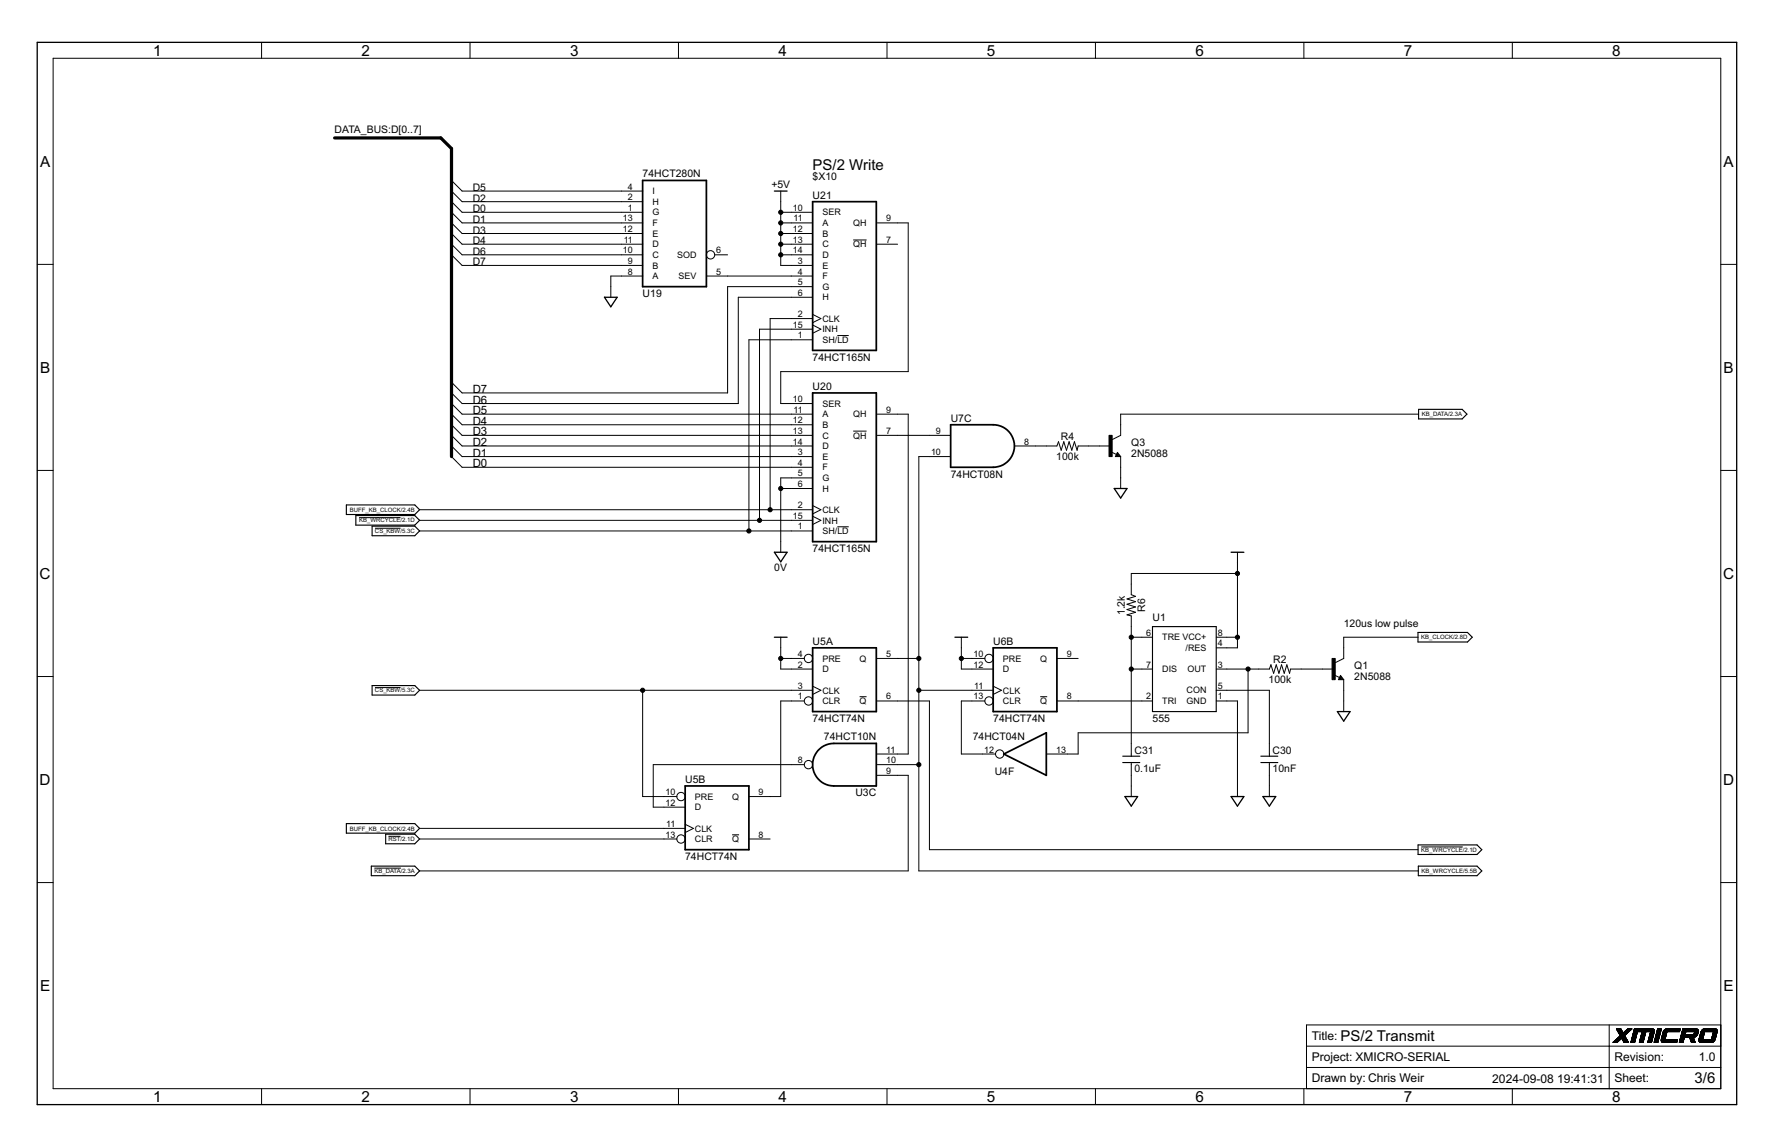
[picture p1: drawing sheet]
<svg xmlns="http://www.w3.org/2000/svg" width="432mm" height="279mm" viewBox="0 0 432 279" stroke-linecap="round" stroke-linejoin="round" font-family="sans-serif">
<g fill="none" stroke="#000" stroke-width=".24">
<path d="M12.9 14.2h405.9v250.8h-405.9zM63.7 10.3v3.9M114.4 10.3v3.9M165.1 10.3v3.9M215.9 10.3v3.9M266.6 10.3v3.9M317.4 10.3v3.9M368.1 10.3v3.9M109.9 49.1l2.6 2.6h43.9M109.9 46.5l2.6 2.6h43.9M109.9 43.9l2.6 2.6h43.9M109.9 59.4l2.6 2.6h43.9"/>
<path d="M109.9 56.8l2.6 2.6h43.9M109.9 54.3l2.6 2.5h43.9M109.9 51.7l2.6 2.6h43.9M190 51.7h7.8M190 46.5v18.1h7.8M190 59.4h7.8M190 56.8h7.8M190 54.3h7.8M207.7 58.4h3.2M213.3 59.4h5.2M213.3 54.3h7.8v36.1h-31.1v7.8h7.8M9.1 64.3h3.8"/>
<path d="M109.9 62l2.6 2.6h43.9M156.4 67.2h-7.7v5.1M171.9 67.2h25.9M173.9 62h3.2M190 62h7.8M197.8 76.5l2 1-2 1M197.8 77.5h-10.3v46.6M197.8 69.8h-20.7v25.8h-64.6l-2.6-2.6M197.8 72.3h-18.1v25.9h-67.2l-2.6-2.6M197.8 79.1l2 1-2 1M418.8 64.3h3.9M109.9 98.2l2.6 2.6h85.3"/>
<path d="M197.8 82.7h-15.5v46.5M197.8 80.1h-12.9v46.5M203.8 81.7h2.8M9.1 114.5h3.8M109.9 108.5l2.6 2.6h85.3M109.9 106l2.6 2.5h85.3M109.9 111.1l2.6 2.6h85.3M109.9 103.4l2.6 2.6h85.3M109.9 100.8l2.6 2.6h85.3M190 118.9h7.8M197.8 116.3h-7.8v18.1M207.7 104.9h3.2"/>
<path d="M213.3 106h18.1M213.3 100.8h7.8v82.7h-7.8M231.4 111.1h-7.8v100.9h121.6M246.9 108.5h10.4l.3-1 .7 2.1 .6-2.1 .7 2.1 .6-2.1 .7 2.1 .6-2.1 .7 2.1 .2-1.1h7.8M270.5 110l1.3 .6M272 110.1l.8 1h-1.3zM272.8 111.1v7.8M345.2 100.8h-72.4v5.2l-2.1 1M418.8 114.5h3.9M87.4 126h10.1M91.3 128.6h6.2M102.1 129.2h95.7"/>
<path d="M102.1 124.1h95.7M102.1 126.6h95.7M197.8 123l2 1.1-2 1M197.8 125.6l2 1-2 1.1M203.8 128.2h2.8M301.2 139.6h-25.8v5.1l1 .4-2.1 .7 2.1 .6-2.1 .7 2.1 .6-2.1 .7 2.1 .6-2.1 .6 1.1 .3v34.1M301.2 134.4v23.3h-5.2M190 155.1v7.7h7.8M234 155.1v7.7h7.7M275.4 155.1h5.1M296 155.1h5.2M345.2 155.1h-18.1v5.2l-2.1 1"/>
<path d="M9.1 164.7h3.8M91.3 167.3h6.2M102.1 168h95.7M156.4 168v25.9h8.4M190 160.3h5.8M195.8 170.6h-5.8v23.3h-7.7M197.8 167l2 1-2 1M209.2 169.6h1.7M213.3 170.6h12.9v36.2h119M213.3 160.3h10.3M223.6 168h18.1M234 160.3h5.7"/>
<path d="M239.7 170.6h-5.7v12.9h8.3M241.7 167l2.1 1-2.1 1M253.2 169.6h1.7M257.3 170.6h23.2M257.3 160.3h5.1M275.4 162.8h5.1M296 162.8h13l.4-1 .6 2.1 .6-2.1 .7 2.1 .6-2.1 .7 2.1 .6-2.1 .7 2.1 .2-1.1h10.4M296 170.6h5.2v23.3M296 168h13v16M303.8 162.8v15.6h-41.4v5.1h-7.7M324.8 164.3l1.3 .6M326.3 164.4l.8 1h-1.3z"/>
<path d="M327.1 165.4v7.8M418.8 164.7h3.9M195.8 186.1h-36.8v10.3h7.8M213.3 188.7h7.8v23.3h-119M213.3 186.1h10.3M275.4 185.6v8.3M309 185.6v8.3M9.1 214.8h3.8M91.1 211.3h6.5M94.6 203.5h2.9M102.1 204.2h62.7M102.1 201.6h64.7"/>
<path d="M166.8 200.6l2 1-2 1M178.2 203.2h1.7M182.3 204.2h5.2M345.9 206.1h10.1M418.8 214.8h3.9M318 254.6h100.8M318 259.8h100.8M391.7 249.4v15.6M393.5 250.4l1 .1M393.5 250.5h1.1M393.6 250.6h1M393.6 250.6l1.1 .1"/>
<path d="M393.6 250.7h1.1M393.6 250.7l1.1 .1M393.7 252.7h2.1M393.7 250.8h1.1M393.7 253.6h-1M393.7 250.9h1.1M393.7 250.9l1.1 .1M393.8 253.6h-1.1M393.8 251h1.1M393.8 252.6h1.9M393.8 251.1h1.1M393.8 253.5h-1"/>
<path d="M393.9 252.6h1.8M393.9 251.1h1M393.9 251.2h1M393.9 253.4l-1 .1M393.9 251.2l1.1 .1M393.9 252.5h1.8M394 251.3h1M394 253.4h-1.1M394 251.4h1.1M394 252.4h1.6M394 251.4h2.1M394 253.3h-1"/>
<path d="M394.1 251.5h1.9M394.1 252.4h1.5M394.1 253.2l-1 .1M394.1 252.3h1.5M394.2 253.2h-1.1M394.2 251.7h1.6M394.2 252.2h1.3M394.2 251.8h1.5M394.3 253.1l-1.1 .1M394.3 253.1h-1M394.3 252.2h1.2M394.3 251.9h1.3"/>
<path d="M394.3 252h1.2M394.4 253h-1.1M394.4 252.1h1.1M394.4 252.1l-1.8 1.6h1.1M394.4 252.9l-1 .1M394.5 252.9h-1M394.6 252.8l-1 .1M394.6 252.8h-1M394.8 252.8h1M394.8 252.8l1.1 .1M394.9 252.9h1M394.9 252.9l1.1 .1"/>
<path d="M394.9 253h1.1M395 253.1h1M395 253.2h1.1M395.1 253.2l1 .1M395.1 253.3h1.1M395.1 253.4h1.1M395.2 253.4l1 .1M395.2 253.5h1.1M395.2 253.6h1.1M395.4 252.1l1 1.6h-1.1l-.6-1-1.1 1M395.4 252.1l1.8-1.7h-1l-1.1 1.1-.6-1.1h-1.1l1 1.7M395.4 252l-1 .1"/>
<path d="M395.6 251.8l-1.3 .1M395.9 251.7h-1.7M395.9 251.6h-1.8M396 251.5l-1.9 .1M396.2 251.4h-1.1M396.2 251.3h-1M396.3 251.2l-1 .1M396.4 251.2h-1.1M396.4 251.1h-1M396.5 251.1h-1M396.6 251h-1.1M396.6 250.9l-1 .1"/>
<path d="M396.7 250.9h-1M396.8 250.8h-1.1M396.9 250.7l-1.1 .1M396.9 250.7h-1M397 250.6l-1.1 .1M397 253.6h.9M397 250.6h-1M397 253.4h1M397.1 253.3h.9M397.1 253.2h.9M397.1 250.5h-1.1M397.1 253.1h.9"/>
<path d="M397.2 252.9h.9M397.2 250.4l-1.1 .1M397.2 252.8h.9M397.3 252.6h.9M397.3 252.4h.9M397.3 252.3h.9M397.4 252.2h.9M397.4 252.1h.9M397.4 251.9h.9M397.4 251.8h1M397.5 251.7h.9M397.5 251.6h.9"/>
<path d="M397.5 251.5h.9M397.6 251.4h.9M397.6 251.2h.9M397.6 251.1h.9M397.7 251h5M397.7 250.9h5M397.7 250.8h5M397.7 250.7h4.9M397.8 250.6h4.8M397.8 250.5h4.7M397.8 250.4l4.7 .1M397.9 253.6h-.9"/>
<path d="M397.9 253.5h-.9M398 253.4l-1 .1M398 253.2h-.9M398 253.1l-.9 .1M398.1 253h-.9M398.1 252.9l-.9 .1M398.1 252.8h-.9M398.1 252.7h-.9M398.2 252.6l-1 .1M398.2 252.5l-.9 .1M398.2 252.5h-.9M398.3 252.3h-1"/>
<path d="M398.3 252.2h-1M398.3 252l-.9 .1M398.3 252h-.9M398.4 251.8h-.9M398.4 251.7l-.9 .1M398.4 251.5l-.9 .1M398.5 251.3h-.9M398.5 251.2l-.9 .1M398.5 251.1l-.6 2.6M399.1 253.6h.9M399.1 253.5h.9M399.1 253.3h.9"/>
<path d="M399.2 253.1h.9M399.2 253h.9M399.2 252.9h1M399.3 252.8h.9M399.3 252.6h.9M399.4 252.4h.9M399.4 252.3h.9M399.5 252.1h.8M399.5 251.9h.9M399.5 251.8h.9M399.6 251.6h.9M399.6 251.4h.9"/>
<path d="M399.7 251.1l-.7 2.6h.9l.7-2.6M399.7 251.1h.9M400 253.6h-.9M400 253.4l-.9 .1M400 253.4h-.9M400.1 253.2h-.9M400.1 253.1h-.9M400.1 252.9l-.9 .1M400.2 252.9h-1M400.2 252.7h-.9M400.2 252.6h-.9M400.2 252.5l-.9 .1"/>
<path d="M400.3 252.5h-.9M400.3 252.4h-.9M400.3 252.2h-.9M400.3 252.1l-.9 .1M400.4 252.1h-.9M400.4 252h-.9M400.5 251.7l-1 .1M400.5 251.7h-.9M400.5 251.6h-.9M400.5 251.5h-.9M400.6 251.3h-1M400.6 251.2l-.9 .1"/>
<path d="M400.6 251.2h-.9M401.1 253.6h.9M401.2 253.4h.9M401.2 253.3h.9M401.2 253.1h.9M401.3 253.1h.8M401.3 252.9h.9M401.3 252.8h.9M401.4 252.6h.9M401.4 252.4h.9M401.4 252.3h.9M401.5 252.1h.9"/>
<path d="M401.5 252h.9M401.6 251.9h.8M401.6 251.8h.9M401.6 251.7h.9M401.6 251.6h.9M401.7 251.5h.8M401.7 251.4h.9M401.7 251.2h.9M401.8 251.1l-.7 2.6h.9l.6-2.5M401.8 251.1h.8M402 253.6h-.9M402 253.5h-.9"/>
<path d="M402.1 253.4h-.9M402.1 253.2l-.9 .1M402.1 253.2h-.9M402.2 253h-.9M402.2 252.9l-.9 .1M402.2 252.8h-.9M402.3 252.7h-1M402.3 250.4h.1M402.3 252.5h-.9M402.4 252.3h-1M402.4 250.4h-4.6l-.8 3.3h.9M402.4 252.2h-.9"/>
<path d="M402.4 250.4l.1 .1M402.4 252l-.9 .1M402.5 250.5h.1M402.5 251.8h-.9M402.5 251.7h-.9M402.5 250.5l.1 .1M402.5 251.5l-.9 .1M402.6 251.4h-.9M402.6 250.6v.1M402.6 251.3h-.9M402.6 251.2h-.9M402.6 250.7l.1 .1"/>
<path d="M402.7 253.6h.8M402.7 253.6h.9M402.7 251.1h-5.1M402.7 250.8v.2M402.7 251l-.1 .2M402.7 253.4h.9M402.8 253.1h.9M402.8 252.9h.9M402.9 252.7h.9M402.9 252.6h.9M402.9 252.5h.9M402.9 252.4h1"/>
<path d="M403 252.2h.9M403.1 252h.8M403.1 252h.9M403.1 251.9h.9M403.1 251.7h.9M403.1 251.7h1M403.2 251.5h.9M403.3 251.2h.9M403.3 251.1h.9M403.3 251h.9M403.4 250.8h.9M403.4 250.7h.9"/>
<path d="M403.4 250.6h.9M403.4 250.5h.9M403.5 253.7h-.9l.9-3.3h.9l-.9 3.3M403.6 253.5h-.9M403.6 253.3h-.9M403.7 253.2h-.9M403.7 253h-.9M403.8 252.8l-1 .1M403.8 252.8h-.9M403.8 252.5h-.9M403.9 252.3l-.9 .1M403.9 252.3h-.9"/>
<path d="M403.9 252.1h-.9M404 251.9h-.9M404 251.8h-.9M404.1 251.6h-.9M404.1 251.4l-.9 .1M404.1 251.4h-.9M404.2 251.3h-1M404.2 251.1h-.9M404.2 251h-.9M404.3 250.9h-.9M404.3 250.6l-.9 .1M404.3 253.2h3.9"/>
<path d="M404.3 253.1h4M404.3 253.3l.1 .2M404.3 253.2v.1M404.4 253h3.9l-.2 .7h-3.5M404.4 253.4h3.8M404.4 250.5h-.9M404.4 252.9l-.1 .3M404.4 252.8h.9M404.4 253.5h3.8M404.4 252.7h.9M404.4 253.5l.2 .2M404.5 252.6h.9"/>
<path d="M404.5 253.6h3.7M404.5 252.5h.9M404.5 252.3h.9M404.6 252.1h.9M404.6 253.7h.1M404.6 251.9h1M404.7 251.8h.9M404.7 251.6h.9M404.7 251.4h1M404.8 251.4h.9M404.8 251.2l-.4 1.7M404.8 251.1h.9"/>
<path d="M404.9 251.1l-.1 .1M404.9 251h3.9M404.9 250.9v.2M405 250.8h3.9M405 250.8l-.1 .1M405.2 250.7h3.7M405.2 250.6l-.2 .2M405.2 250.6h3.7M405.3 253h-.9M405.3 252.9h-.9M405.3 252.8l-.9 .1M405.4 252.6l-.9 .1"/>
<path d="M405.4 252.5h-.9M405.4 252.4h-.9M405.5 252.2h-.9M405.5 252.1l-.9 .1M405.5 250.4h3.5l-.2 .7h-3.9M405.5 252l-.9 .1M405.5 252h-.9M405.6 251.9h-1M405.6 250.4l-.4 .2M405.6 251.7l-.9 .1M405.6 251.7h-.9M405.6 251.5l-.9 .1"/>
<path d="M405.7 251.5h-1M405.7 251.3h-.9M405.7 251.2l-.9 .1M405.7 251.2h-.9M405.7 251.1l-.4 1.9M408.2 253.3h-3.8M408.2 253.2l-3.9 .1M408.3 253.1h-3.9M408.8 253.6h.9M408.8 253.5h.9M408.9 250.9h-4M408.9 253.2h.9"/>
<path d="M408.9 250.8h-3.9M408.9 250.7h-3.8M408.9 253h.9M408.9 253h1M408.9 250.5h-3.6M409 250.4l-3.6 .1M409 252.8h.9M409 252.7h.9M409.1 252.5h.9M409.3 251.8h3.9M409.3 251.6h.9M409.3 251.4h1"/>
<path d="M409.4 251.4h.9M409.4 251.2h.9M409.4 251.1h.9M409.4 251.1h4M409.5 250.8h3.9M409.5 250.7l3.9 .1M409.5 250.7h3.8M409.6 250.6l3.7 .1M409.6 250.6h3.7M409.6 250.5h3.6M409.6 250.5h3.5M409.6 250.4l-.9 3.3h1l.3-1.2"/>
<path d="M409.6 250.4h3.4M409.6 250.4l.7 .7-.1 .7M409.7 253.6h-.9M409.7 253.4h-.9M409.8 253.3h-.9M409.8 253.1l-.9 .1M409.8 253.1h-.9M409.9 252.9h-.9M409.9 252.8h-.9M409.9 252.6l-.9 .1M410 252.6h-1M410.2 251.7l-.9 .1"/>
<path d="M410.2 251.7h-.9M410.2 251.5l-.9 .1M410.3 251.5h-1M410.3 251.3h-.9M410.3 251.2h-.9M411.3 252.5l.9 .1M411.3 252.6h.9M411.4 252.7h.8M411.4 252.8h.9M411.4 252.8l.9 .1M411.4 252.9h.9M411.4 252.9l.9 .1"/>
<path d="M411.5 253h.9M411.5 253.1h.9M411.5 253.1l.9 .1M411.5 253.2h.9M411.5 253.2l1 .1M411.6 253.3h.9M411.6 253.4h.9M411.6 253.5h.9M411.6 253.6h1M411.7 253.6h.9M412.3 251.7h.9M412.3 251.6h.9"/>
<path d="M412.4 252.5h-3.3M412.4 251.4h.9M412.4 251.3h.9M412.5 251.1h.9M412.5 251.1l-.2 .7M412.6 252.4h-3.5M412.7 252.3l-.5 .2 .4 1.2h-.9l-.4-1.2M412.7 252.3l-3.6 .1M412.8 252.3h-3.7M412.9 252.2h-3.7M412.9 252.1l-3.7 .1M412.9 252.1h-3.7"/>
<path d="M412.9 250.4l.2 .1M413 252l-3.8 .1M413 252l-.3 .3M413 252h-3.8M413.1 251.9h-3.9M413.1 250.5l.3 .3M413.2 251.8l-.2 .2M413.2 251.7l-.9 .1M413.2 251.7v.1M413.2 251.6v.1M413.3 251.5l-.9 .1M413.3 251.5h-.9"/>
<path d="M413.3 251.2l-.9 .1M413.4 251.2h-.9M413.4 250.8v.1M413.4 251h-4M413.4 250.9l-3.9 .1M413.4 250.9h-3.9M413.4 250.9v.1M413.4 251l-.2 .6M413.5 253.3h3.8M413.5 253.1h3.9M413.5 253h3.9M413.5 253v.2"/>
<path d="M413.5 253.2l.1 .1M413.6 253.4h3.6M413.6 252.9l-.1 .1M413.6 253.3v.1M413.6 252.8h.9M413.6 253.4l.1 .2M413.6 253.5h3.5M413.6 253.6h3.4M413.6 252.6h.9M413.7 253.6l.1 .1M413.7 253.6h3.3M413.7 252.3h.9"/>
<path d="M413.8 253.7h3.1M413.8 252.1h.9M413.9 251.8h.8M413.9 251.8h.9M413.9 251.6h.9M413.9 251.5h.9M414 251.3h.9M414 251.2h.9M414 251.2l-.4 1.7M414 251.1h.9M414.1 250.9h3.9M414.2 250.9l-.2 .3"/>
<path d="M414.2 250.8h3.8M414.3 250.7h3.6M414.4 250.6h3.5M414.4 252.9l-.9 .1M414.5 252.9h-.9M414.5 250.5h3.4M414.5 250.5l-.3 .4M414.5 252.7h-.9M414.5 252.6h-.9M414.5 250.5h3.3M414.6 252.5h-.9M414.6 252.4h-.9"/>
<path d="M414.6 250.5h-.1M414.6 252.2h-.9M414.7 252.2h-1M414.7 252h-.9M414.7 250.4h3M414.7 251.9h-.9M414.7 250.4l-.1 .1M414.7 251.8l-.9 .1M414.8 251.7h-.9M414.8 251.5h-.9M414.8 251.4l-.9 .1M414.9 251.4h-.9"/>
<path d="M414.9 250.4h-.2M414.9 251.2h-.9M415 250.4l-.6 2.6M416.6 252.9h.9M416.6 252.8h.9M416.7 252.6h.9M416.7 252.5h.9M416.8 252.3h.8M416.8 252.3h.9M416.8 252.1h.9M416.8 253.7h-.1M416.9 251.8h.9"/>
<path d="M416.9 251.6h.9M417 251.4h.9M417 253.6l-.2 .1M417 251.3h.9M417.1 251.1h.9M417.1 251.1l-.5 1.9M417.1 253.5l-.1 .1M417.2 253.4l-.1 .1M417.3 253.2l-3.8 .1M417.4 253.2h-3.9M417.4 253.1l-3.9 .1M417.4 253.1l-.2 .3"/>
<path d="M417.5 252.9l-.9 .1M417.5 252.9l-.1 .2M417.5 252.9h-.9M417.5 250.4h.2M417.6 252.7h-1M417.6 252.6h-.9M417.6 252.5h-.9M417.6 252.4h-.9M417.7 252.2h-.9M417.7 252.1l-.9 .1M417.7 250.4l.2 .2M417.7 252h-.9"/>
<path d="M417.8 251.9h-.9M417.8 251.7l-.9 .1M417.8 251.7h-.9M417.9 251.5l-1 .1M417.9 251.5h-.9M417.9 250.6v.1M417.9 251.4h-.9M417.9 250.7l.1 .1M417.9 251.2l-.9 .1M417.9 250.7h-3.6M418 251.2h-1M418 251.1h-4"/>
<path d="M418 251h-3.9M418 250.9l-3.9 .1M418 250.8h-3.8M418 251.1l-.5 1.8M418 250.8v.3M418.8 249.4h-100.8v15.6M63.7 265v3.8M114.4 265v3.8M165.1 265v3.8M215.9 265v3.8M266.6 265v3.8M317.4 265v3.8"/>
<path d="M368.1 265v3.8"/>
<circle cx="173" cy="62" r="1.02"/>
<circle cx="196.8" cy="170.6" r="1.02"/>
<circle cx="196.8" cy="160.3" r="1.02"/>
<circle cx="240.7" cy="170.6" r="1.02"/>
<circle cx="240.7" cy="160.3" r="1.02"/>
<circle cx="165.8" cy="193.9" r="1.02"/>
<circle cx="196.8" cy="186.1" r="1.02"/>
<circle cx="243.3" cy="183.5" r="1.02"/>
<circle cx="165.8" cy="204.2" r="1.02"/>
</g>
<g fill="none" stroke="#000" stroke-width=".28">
<path d="M345.3 99.6h10.6l1.2 1.2-1.2 1.2h-10.6zM272 110.6l.1 .3h-.4l.3-.5 .5 .6h-.8M84.3 122.9h16.7l1.1 1.2-1.1 1.1h-16.7zM86.6 125.5h14.4l1.1 1.1-1.1 1.2h-14.4zM90.6 128.1h10.4l1.1 1.1-1.1 1.2h-10.4zM280.5 152.5h15.5v20.7h-15.5zM345.1 153.9h12.1l1.2 1.2-1.2 1.2h-12.1zM90.6 166.9h10.4l1.1 1.1-1.1 1.2h-10.4zM326.3 164.9l.1 .3h-.4l.3-.5 .5 .6h-.8M273.3 184h4.1M273.3 185.6h4.1M306.9 184h4.1"/>
<path d="M306.9 185.6h4.1M84.3 200.4h16.7l1.1 1.2-1.1 1.2h-16.7zM90.4 210.8h10.6l1.1 1.2-1.1 1.1h-10.6zM93.9 203h7.1l1.1 1.2-1.1 1.2h-7.1zM345.2 205.6h14.3l1.2 1.2-1.2 1.2h-14.3zM345.2 210.8h14.3l1.2 1.2-1.2 1.1h-14.3z"/>
</g>
<path d="M156.4 43.9h15.5v25.9h-15.5zM197.8 49.1h15.5v36.2h-15.5zM197.8 95.6h15.5v36.2h-15.5zM231.4 103.4h10.3a5.2 5.2 0 0 1 5.2 5.2 5.2 5.2 0 0 1-5.2 5.1h-10.3zM197.8 157.7h15.5v15.5h-15.5zM241.7 157.7h15.6v15.5h-15.6zM166.8 191.3h15.5v15.5h-15.5zM199.1 182.7l1.5-1.2 1.7-.5 11-.1v10.4h-10.3a5.2 5.2 0 0 1-4.7-3.1 5.2 5.2 0 0 1 .8-5.5zM244.3 183.5l10.4-5.1v10.3z" fill="none" stroke="#000" stroke-width=".42"/>
<path d="M9.1 10.3h413.6v258.5h-413.6zM188.5 46.5h3.1M147.1 72.3h3.1l-1.5 2.4zM271.2 118.9h3.1l-1.5 2.3zM188.5 134.4h3.1l-1.6 2.3zM299.7 134.4h3.1M188.5 155.1h3.1M232.4 155.1h3.1M325.5 173.2h3.1l-1.5 2.3zM273.8 193.9h3.1l-1.5 2.3zM299.7 193.9h3.1l-1.6 2.3zM307.4 193.9h3.1l-1.5 2.3z" fill="none" stroke="#000" stroke-width=".32"/>
<path d="M269.9 106h.8v5.1h-.8zM324.2 160.3h.8v5.1h-.8z" fill="#000" stroke="#000" stroke-width=".24"/>
<path d="M81.4 33.6h25.9l2.6 2.6v74.9" fill="none" stroke="#000" stroke-width=".78"/>
<g fill="#000" stroke="#000" stroke-width=".24">
<circle cx="190" cy="59.4" r=".51"/>
<circle cx="190" cy="51.7" r=".51"/>
<circle cx="190" cy="56.8" r=".51"/>
<circle cx="190" cy="54.3" r=".51"/>
<circle cx="190" cy="62" r=".51"/>
<circle cx="190" cy="118.9" r=".51"/>
<circle cx="182.3" cy="129.2" r=".51"/>
<circle cx="184.9" cy="126.6" r=".51"/>
<circle cx="187.5" cy="124.1" r=".51"/>
<circle cx="301.2" cy="139.6" r=".51"/>
<circle cx="275.4" cy="155.1" r=".51"/>
<circle cx="301.2" cy="155.1" r=".51"/>
<circle cx="156.4" cy="168" r=".51"/>
<circle cx="190" cy="160.3" r=".51"/>
<circle cx="223.6" cy="168" r=".51"/>
<circle cx="223.6" cy="160.3" r=".51"/>
<circle cx="234" cy="160.3" r=".51"/>
<circle cx="275.4" cy="162.8" r=".51"/>
<circle cx="303.8" cy="162.8" r=".51"/>
<circle cx="223.6" cy="186.1" r=".51"/>
</g>
<g font-size="4.1">
<text x="37.3" y="13.6">1</text>
<text x="88" y="13.6">2</text>
<text x="138.7" y="13.6">3</text>
<text x="189.5" y="13.6">4</text>
<text x="240.2" y="13.6">5</text>
<text x="291" y="13.6">6</text>
<text x="341.7" y="13.6">7</text>
<text x="392.4" y="13.6">8</text>
<text x="9.7" y="40.6">A</text>
<text x="197.8" y="41.3">PS/2 Write</text>
<text x="419.5" y="40.6">A</text>
<text x="9.7" y="90.7">B</text>
<text x="419.5" y="90.7">B</text>
<text x="9.6" y="140.9">C</text>
<text x="419.4" y="140.9">C</text>
<text x="9.6" y="191.1">D</text>
<text x="419.4" y="191.1">D</text>
<text x="9.7" y="241.2">E</text>
<text x="419.5" y="241.2">E</text>
<text x="326.3" y="253.3">PS/2 Transmit</text>
<text x="412.5" y="263.7">3/6</text>
<text x="37.3" y="268.2">1</text>
<text x="88" y="268.2">2</text>
<text x="138.7" y="268.2">3</text>
<text x="189.5" y="268.2">4</text>
<text x="240.2" y="268.2">5</text>
<text x="291" y="268.2">6</text>
<text x="341.7" y="268.2">7</text>
<text x="392.4" y="268.2">8</text>
</g>
<g font-size="3.3">
<text x="319.3" y="253.1">Title:</text>
<text x="319.3" y="258.2">Project: XMICRO-SERIAL</text>
<text x="319.3" y="263.4">Drawn by: Chris Weir</text>
<text x="363.2" y="263.7">2024-09-08</text>
<text x="379" y="263.7">19:41:31</text>
<text x="393" y="258.2">Revision:</text>
<text x="393" y="263.4">Sheet:</text>
<text x="413.5" y="258.2">1.0</text>
</g>
<g font-size="3.1">
<text x="115.1" y="95.6">D7</text>
<text x="115.1" y="98.2">D6</text>
<text x="115.1" y="100.8">D5</text>
<text x="115.1" y="103.4">D4</text>
<text x="115.1" y="106">D3</text>
<text x="115.1" y="108.5">D2</text>
<text x="115.1" y="111.1">D1</text>
<text x="115.1" y="113.7">D0</text>
</g>
<g font-size="2.8">
<text x="81.5" y="32.3">DATA_BUS:D[0..7]</text>
<text x="115.1" y="46.5">D5</text>
<text x="156.4" y="43.1">74HCT280N</text>
<text x="187.8" y="45.7">+5V</text>
<text x="197.8" y="43.9">$X10</text>
<text x="115.1" y="49.1">D2</text>
<text x="115.1" y="51.7">D0</text>
<text x="197.8" y="48.4">U21</text>
<text x="115.1" y="59.4">D4</text>
<text x="115.1" y="56.8">D3</text>
<text x="115.1" y="54.3">D1</text>
<text x="115.1" y="64.6">D7</text>
<text x="115.1" y="62">D6</text>
<text x="156.4" y="72.2">U19</text>
<text x="197.8" y="87.9">74HCT165N</text>
<text x="197.8" y="95">U20</text>
<text x="231.4" y="102.7">U7C</text>
<text x="258.2" y="107">R4</text>
<text x="257.1" y="111.9">100k</text>
<text x="275.4" y="111.1">2N5088</text>
<text x="275.4" y="108.5">Q3</text>
<text x="231.4" y="116.3">74HCT08N</text>
<text x="197.8" y="134.4">74HCT165N</text>
<text x="188.5" y="139">0V</text>
<text x="273.8" y="149.7" transform="rotate(-90 273.8 149.7)">1.2k</text>
<text x="278.7" y="149" transform="rotate(-90 278.7 149)">R6</text>
<text x="280.5" y="151.2">U1</text>
<text x="327.1" y="152.5">120us low pulse</text>
<text x="197.8" y="157">U5A</text>
<text x="241.7" y="157">U6B</text>
<text x="309.9" y="161.3">R2</text>
<text x="308.8" y="166.2">100k</text>
<text x="329.6" y="165.4">2N5088</text>
<text x="329.6" y="162.8">Q1</text>
<text x="197.8" y="175.8">74HCT74N</text>
<text x="241.7" y="175.8">74HCT74N</text>
<text x="280.5" y="175.8">555</text>
<text x="200.6" y="180.2">74HCT10N</text>
<text x="236.8" y="180.2">74HCT04N</text>
<text x="276.1" y="183.5">C31</text>
<text x="309.7" y="183.5">C30</text>
<text x="166.8" y="190.6">U5B</text>
<text x="242.1" y="188.6">U4F</text>
<text x="276.1" y="187.9">0.1uF</text>
<text x="309.7" y="187.9">10nF</text>
<text x="208.2" y="193.7">U3C</text>
<text x="166.8" y="209.4">74HCT74N</text>
</g>
<g font-size="2.4">
<text x="152.8" y="46.1">4</text>
<text x="158.8" y="47.3">I</text>
<text x="151.6" y="53.9">13</text>
<text x="152.8" y="51.3">1</text>
<text x="152.8" y="48.7">2</text>
<text x="158.8" y="52.4">G</text>
<text x="158.8" y="49.9">H</text>
<text x="193" y="51.3">10</text>
<text x="193.2" y="53.9">11</text>
<text x="200.2" y="52.4">SER</text>
<text x="215.7" y="53.9">9</text>
<text x="151.6" y="56.5">12</text>
<text x="151.8" y="59.1">11</text>
<text x="158.8" y="57.6">E</text>
<text x="158.8" y="55">F</text>
<text x="193" y="56.5">12</text>
<text x="193" y="59.1">13</text>
<text x="200.2" y="55">A</text>
<text x="200.2" y="57.6">B</text>
<text x="207.7" y="55">QH</text>
<text x="215.7" y="59.1">7</text>
<text x="151.6" y="61.6">10</text>
<text x="152.8" y="64.2">9</text>
<text x="158.8" y="65.4">B</text>
<text x="158.8" y="62.8">C</text>
<text x="158.8" y="60.2">D</text>
<text x="164.8" y="62.8">SOD</text>
<text x="174.3" y="61.6">6</text>
<text x="193" y="61.6">14</text>
<text x="194.2" y="64.2">3</text>
<text x="200.2" y="65.4">E</text>
<text x="200.2" y="60.2">C</text>
<text x="200.2" y="62.8">D</text>
<text x="207.7" y="60.2">QH</text>
<text x="152.8" y="66.8">8</text>
<text x="158.8" y="68">A</text>
<text x="165.2" y="68">SEV</text>
<text x="174.3" y="66.8">5</text>
<text x="194.2" y="66.8">4</text>
<text x="194.2" y="69.4">5</text>
<text x="194.2" y="72">6</text>
<text x="200.2" y="68">F</text>
<text x="200.2" y="70.5">G</text>
<text x="194.2" y="77.2">2</text>
<text x="200.2" y="73.1">H</text>
<text x="193" y="79.7">15</text>
<text x="194.2" y="82.3">1</text>
<text x="200.2" y="83.5">SH/LD</text>
<text x="200.2" y="78.3">CLK</text>
<text x="200.2" y="80.9">INH</text>
<text x="193" y="97.8">10</text>
<text x="193.2" y="100.4">11</text>
<text x="200.2" y="99">SER</text>
<text x="200.2" y="101.6">A</text>
<text x="207.7" y="101.6">QH</text>
<text x="215.7" y="100.4">9</text>
<text x="193" y="103">12</text>
<text x="193" y="105.6">13</text>
<text x="200.2" y="104.2">B</text>
<text x="200.2" y="106.7">C</text>
<text x="207.7" y="106.7">QH</text>
<text x="215.7" y="105.6">7</text>
<text x="227.8" y="105.6">9</text>
<text x="193" y="108.2">14</text>
<text x="194.2" y="110.8">3</text>
<text x="194.2" y="113.4">4</text>
<text x="200.2" y="111.9">E</text>
<text x="200.2" y="109.3">D</text>
<text x="226.6" y="110.8">10</text>
<text x="249.3" y="108.2">8</text>
<text x="194.2" y="115.9">5</text>
<text x="194.2" y="118.5">6</text>
<text x="200.2" y="114.5">F</text>
<text x="200.2" y="117.1">G</text>
<text x="200.2" y="119.7">H</text>
<text x="194.2" y="123.7">2</text>
<text x="200.2" y="124.8">CLK</text>
<text x="193" y="126.3">15</text>
<text x="194.2" y="128.9">1</text>
<text x="200.2" y="130">SH/LD</text>
<text x="200.2" y="127.4">INH</text>
<text x="279" y="154.7">6</text>
<text x="282.9" y="155.9">TRE VCC+</text>
<text x="296.4" y="154.7">8</text>
<text x="194.2" y="159.9">4</text>
<text x="200.2" y="161">PRE</text>
<text x="209.2" y="161">Q</text>
<text x="215.7" y="159.9">5</text>
<text x="237" y="159.9">10</text>
<text x="244.1" y="161">PRE</text>
<text x="253.2" y="161">Q</text>
<text x="259.6" y="159.9">9</text>
<text x="288.6" y="158.4">/RES</text>
<text x="296.4" y="157.3">4</text>
<text x="194.2" y="162.5">2</text>
<text x="194.2" y="167.6">3</text>
<text x="200.2" y="163.6">D</text>
<text x="237" y="162.5">12</text>
<text x="237.1" y="167.6">11</text>
<text x="244.1" y="163.6">D</text>
<text x="279" y="162.5">7</text>
<text x="282.9" y="163.6">DIS</text>
<text x="289" y="163.6">OUT</text>
<text x="296.4" y="162.5">3</text>
<text x="296.4" y="167.6">5</text>
<text x="194.2" y="170.2">1</text>
<text x="200.2" y="171.4">CLR</text>
<text x="200.2" y="168.8">CLK</text>
<text x="209.2" y="171.4">Q</text>
<text x="215.7" y="170.2">6</text>
<text x="237" y="170.2">13</text>
<text x="244.1" y="171.4">CLR</text>
<text x="244.1" y="168.8">CLK</text>
<text x="253.2" y="171.4">Q</text>
<text x="259.6" y="170.2">8</text>
<text x="279" y="170.2">2</text>
<text x="282.9" y="171.4">TRI</text>
<text x="288.8" y="171.4">GND</text>
<text x="288.8" y="168.8">CON</text>
<text x="296.4" y="170.2">1</text>
<text x="194.2" y="185.7">8</text>
<text x="215.7" y="185.7">10</text>
<text x="215.7" y="183.2">11</text>
<text x="239.5" y="183.2">12</text>
<text x="257.1" y="183.2">13</text>
<text x="215.7" y="188.3">9</text>
<text x="162" y="196.1">12</text>
<text x="162" y="193.5">10</text>
<text x="169.1" y="197.2">D</text>
<text x="169.1" y="194.6">PRE</text>
<text x="178.2" y="194.6">Q</text>
<text x="184.7" y="193.5">9</text>
<text x="162" y="203.8">13</text>
<text x="162.1" y="201.3">11</text>
<text x="169.1" y="202.4">CLK</text>
<text x="184.7" y="203.8">8</text>
<text x="169.1" y="205">CLR</text>
<text x="178.2" y="205">Q</text>
</g>
<g font-size="1.6">
<text x="346" y="101.3">KB_DATA/2.3A</text>
<text x="85.2" y="124.6">BUFF_KB_CLOCK/2.4B</text>
<text x="87.4" y="127.2">KB_WRCYCLE/2.1D</text>
<text x="91.3" y="129.8">CS_KBW/5.3C</text>
<text x="345.9" y="155.6">KB_CLOCK/2.8D</text>
<text x="91.3" y="168.5">CS_KBW/5.3C</text>
<text x="85.2" y="202.1">BUFF_KB_CLOCK/2.4B</text>
<text x="94.6" y="204.7">RST/2.1D</text>
<text x="345.9" y="207.3">KB_WRCYCLE/2.1D</text>
<text x="91.1" y="212.5">KB_DATA/2.3A</text>
<text x="346" y="212.5">KB_WRCYCLE/5.5B</text>
</g>
</svg>
